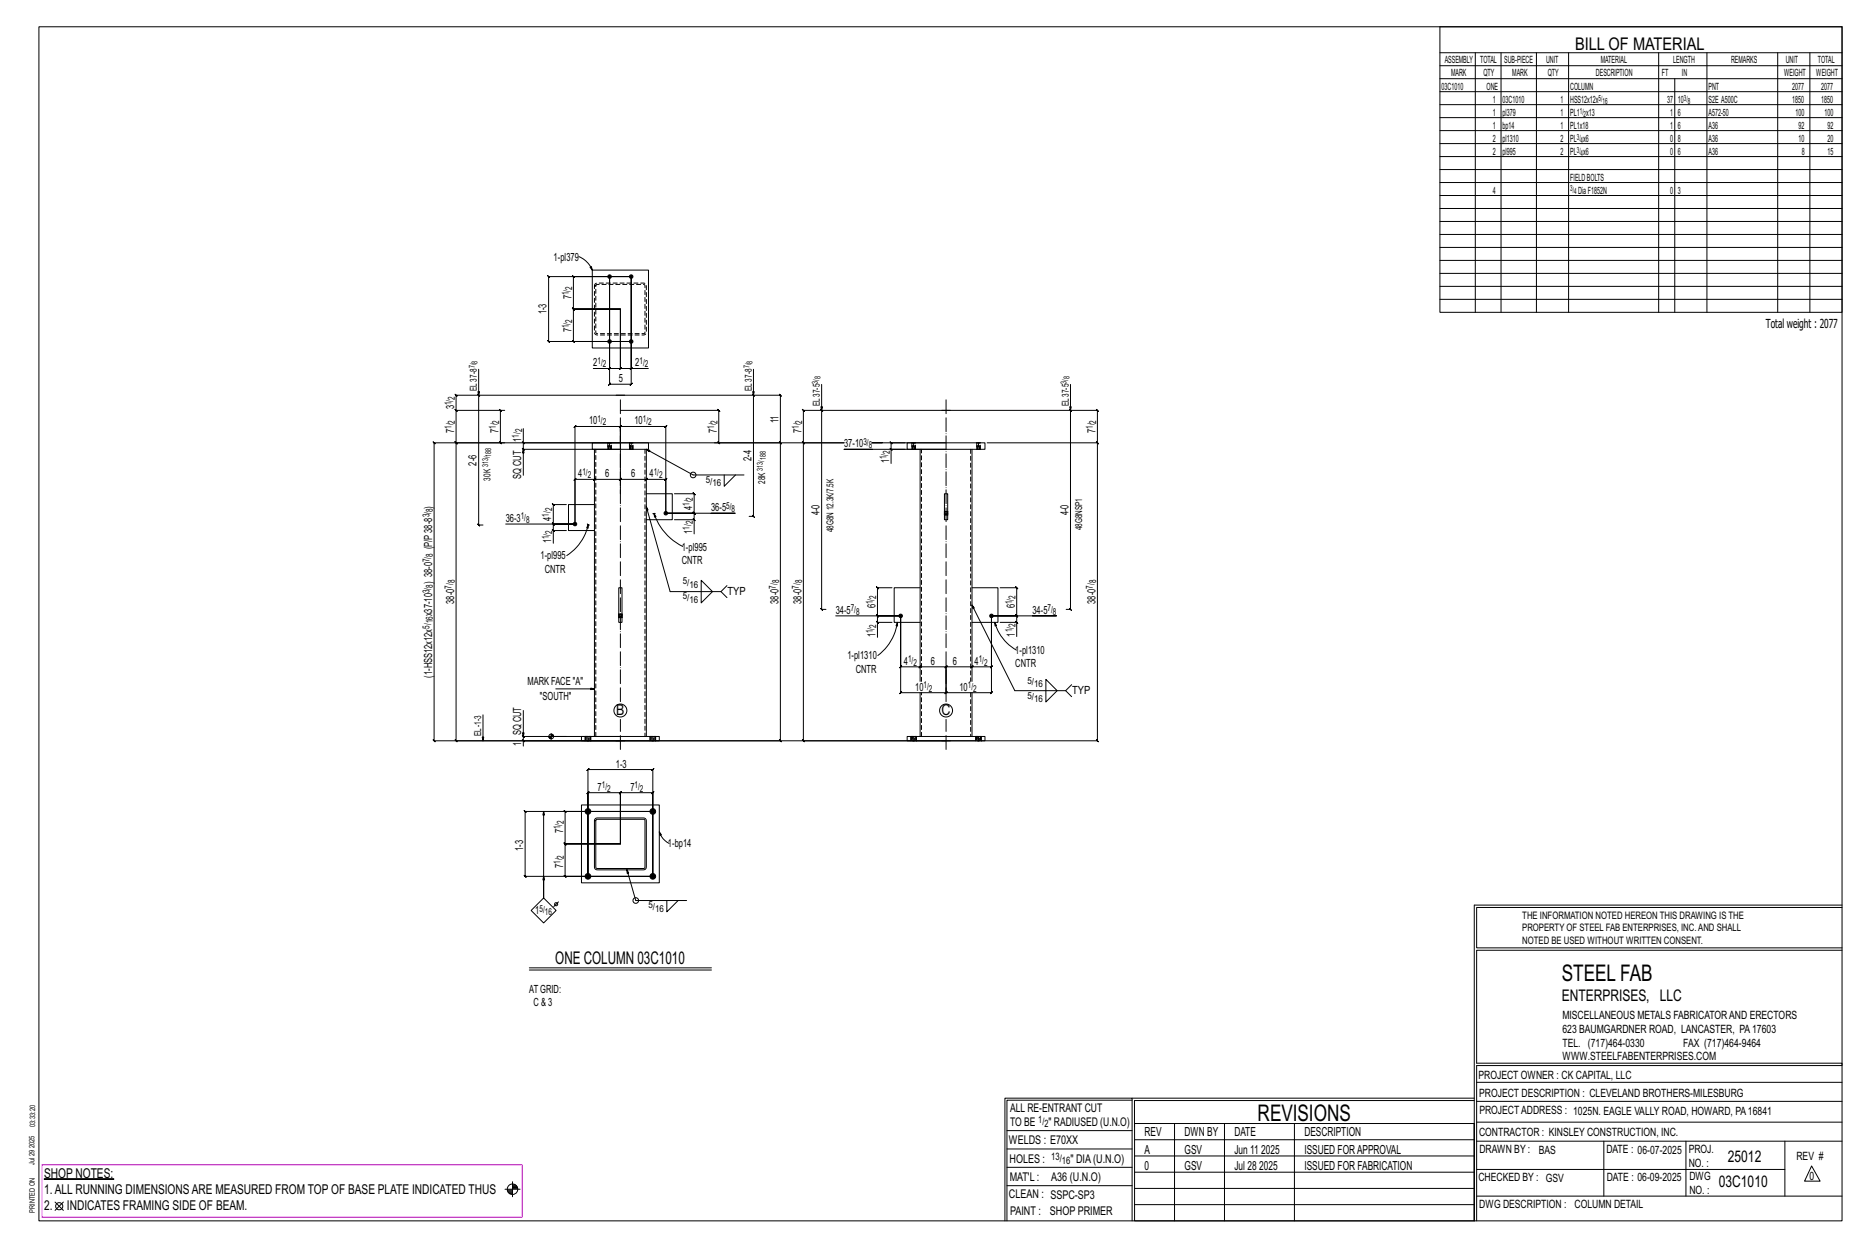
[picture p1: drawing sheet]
<svg xmlns="http://www.w3.org/2000/svg" width="914mm" height="610mm" viewBox="0 0 914 610" stroke-linecap="round" stroke-linejoin="round" font-family="sans-serif">
<g fill="#000" stroke="#000" stroke-width=".49">
<path d="M22 577h34z"/>
<circle cx="298" cy="135" r=".9"/>
<circle cx="309" cy="135" r=".9"/>
<circle cx="298" cy="167" r=".9"/>
<circle cx="309" cy="167" r=".9"/>
<circle cx="281" cy="256" r=".9"/>
<circle cx="326" cy="251" r=".9"/>
<circle cx="441" cy="301" r=".9"/>
<circle cx="485" cy="301" r=".9"/>
<circle cx="288" cy="397" r="1.4"/>
<circle cx="320" cy="397" r="1.4"/>
<circle cx="288" cy="429" r="1.4"/>
<circle cx="320" cy="429" r="1.4"/>
</g>
<g fill="none" stroke="#000" stroke-width=".49">
<path d="M19 13h883v584h-883zM705 13h197v140h-197zM705 26h197M705 32h197M705 39h197M722 26v127M735 26v127M752 26v127M768 26v127M812 26v127M820 39v114M836 26v127"/>
<path d="M870 26v127M886 26v127M705 45h197M705 51h197M705 58h197M705 64h197M705 70h197M705 77h197M705 83h197M705 89h197M705 96h197M705 102h197"/>
<path d="M705 108h197M705 115h197M268 135h1h40h-28h-1l1 1v-1v16h-1l1 1v-1h23h-23h-1l1 1v-1v16h-1l1 1v-1h28h-40v1l-1-1h1v-32v1zM283 126a12 12 0 0 1 7 6M289 131v-1l1 2zM290 132h27v38h-27zM705 121h197M705 127h197M705 134h197M705 140h197M705 146h197M234 193l1 1z"/>
<path d="M234 181v76v-1l1 1h-1h2M290 180h8v-45v53l1-1-1 1h11h-1l1-1v1v-53v45h8M298 180v1l1-1zM298 180h6l-1 1 1-1v-29v29l-1 1 1-1h5M302 193h80l1 1-1-1v24M306 193h-83l1 1-1-1v8M309 180l-1 1zM368 193l1 1zM369 181v72l-1-1 1 1h-2M402 188v110l1 1-1-1h2M524 188v110l1 1-3-1M223 216l1 1z"/>
<path d="M223 200l1 1zM245 217h-22v-1l1 1h-1v145l1 1-1-1h83M245 201h-22v-1l1 1h-1v16M247 201l-3-1 1 1v16l-1-1 1 1h2M256 216l1 1zM256 210v7h48v-8v-1l-1 1h1h-23l1-1-1 1v47M256 217v3v-1l1 1h-1h48M256 220v13M290 217h27v3h-27zM291 220v140M298 217h.1M298 220h.1"/>
<path d="M299 217h.1M299 220h.1M304 201h48l-1-1 1 1v16l-1-1 1 1h-2M308 217h.1M308 220h.1M310 217h.1M310 220h.1M352 217h30v-1l1 1h-1v145l1 1-1-1h-80M382 216l1 1zM393 216l1 1zM402 200l1 1zM427 220h-14h50"/>
<path d="M432 217h-5h36M436 219l1 1zM443 220h-7v7M443 217h-7v-1l1 1h-1v3M444 217h38v3h-38zM446 217h.1M446 220h.1M448 217h.1M448 220h.1M450 220v113M461 201h76v-1l1 1h-1v16M465 201h-72v-1l1 1h-1v16"/>
<path d="M476 220v113M478 217h.1M478 220h.1M480 217h.1M480 220h.1M483 217h54v-1l1 1h-1v145l1 1-1-1h-76M524 200l1 1zM537 216l1 1zM355 232v6l5-6M364 232h-25l-23-12h2v1l-2-1v140M248 256h33M270 259l1 1z"/>
<path d="M277 260h-6v6M277 247h-6l-1-1 1 1v9h-1l1 1v-1h10h-10h-1l1 1v-1v4M287 256l1 1M288 257v1h-1zM288 257a24 24 0 0 1-11 15M288 257h.1M291 247h-13v13h13M304 242v-33h-1l1-1v1h22h-1l1-1v1v42h34h-12M316 242h13v12h-13M316 248l12 41h25l3-2M320 251l1 2h-1zM320 251a28 28 0 0 0 14 16"/>
<path d="M320 251h.1M321 251h-1M326 251v-16v-1l-1 1h1h-10l1-1-1 1 1-1-1 1h-12v-1l-1 1 1-1-1 1h1h-13v-1l-1 1 1-1-1 1h1h-10l1-1-1 1v21M330 254h10v7M330 242h10l-1-1 1 1v9h-1l1 1v-1h-14h14h-1l1 1v-1v3M339 254l1 1zM462 250h.1M462 252h.1M462 242h2v12h-2zM464 250h.1M464 252h.1M303 288h1v16h-1z"/>
<path d="M343 284l6 5-6 6zM353 289l3 3M437 288h-7l-1-1 1 1v13h-1l1 1v-1h11h-11h-1l1 1v-1v3M450 288h-12v16h12M476 288h13v16h-13M476 296l21 42h25l3-3M490 288h8l-1-1 1 1v13h-1l1 1v-1h-13h13h-1l1 1v-1v3M303 300h.1M303 302h.1M304 300h.1M304 302h.1M409 301h32"/>
<path d="M429 304l1 1zM437 304h-7v8M439 304v2zM439 304a25 25 0 0 1-9 17M441 301v25l-1 1 1-1h9v1l1-1h-1h13v1l1-1h-1v13l1-1-1 1h-22v-1l-1 1h1zM485 301v38l1-1-1 1h-22l1-1-1 1v-13v1l1-1h-1h13l-1 1 1-1h9v1l1-1h-1zM485 301h32h-12M487 304l1 2h-1zM487 304a23 23 0 0 0 11 14M490 304h8v7M497 304l1 1zM272 337h19"/>
<path d="M450 339v21M451 326l-1 1zM476 339v21M476 326l-1 1zM512 332l5 6-5 5zM522 338l3 3M236 350v12M256 348v12M270 359v3M270 360h1M270 359h1M270 359h.1"/>
<path d="M256 362l1 1zM268 360h9M269 361h1M285 360h38v2h-38zM286 360h.1M286 362h.1M288 376l-1 1 1-1h32l-1 1 1-1v53v-41v-1l-1 1h1h-16v-1l-1 1h1v25v-25v-1l-1 1h1h-16v-1l-1 1h1v41zM289 360h.1M289 362h.1M304 362h-48v3M304 360h-48l1 1-1-1v2M318 360h.1"/>
<path d="M318 362h.1M321 360h.1M321 362h.1M444 360h38v2h-38zM446 360h.1M446 362h.1M449 360h.1M449 362h.1M463 362h-251l1 1-1-1v-145h1l-1-1v1h201h-20v-1l1 1h-1v145l1 1-1-1h72M478 360h.1M478 362h.1M480 360h.1"/>
<path d="M480 362h.1M257 396v1h63h-43l-1-1 1 1v16l-1-1 1 1h27h-27l-1-1 1 1v16l-1-1 1 1h43h-63h1l-1-1v1v-32h1zM266 397v42v-10M285 394h38v38h-38zM291 401h25v24h-25zM292 401h24v24h-24zM323 407l1 1-1 1zM323 407l1 3 4 3M307 425l4 16h25M260 445l6-6 6 6-6 7zM273 441l-2 3M326 441v5l6-5"/>
<path d="M722 443v154M722 443h180M902 444h-179v20h179M259 474h89M259 475h89M902 465h-179v55h179v1h-179v76M554 538h-61v59M554 537h168M722 538h-167v13M723 539h179M723 530h179M493 553h61"/>
<path d="M555 550h167v47h-167zM555 558h167M575 550v47M599 550v47M634 550v47M723 549h179M723 558h179M785 558v27M825 558v27M874 558v27M251 578v8M251 580h1"/>
<path d="M493 571h61M493 562h61M555 573h167M555 566h167M723 572h151M887 570l4 8h-8zM27 588l4 4M31 588l-4 4M247 582h8M248 582h3M248 583h3M249 583h2"/>
<path d="M249 584h2M251 581h2M251 580h2M492 597v-60h62v60M493 580h61M555 589h167M555 581h167M723 585h179"/>
<circle cx="339" cy="232" r="1.4"/>
<circle cx="304" cy="348" r="3"/>
<circle cx="463" cy="348" r="3"/>
<circle cx="270" cy="360" r="1.2"/>
<circle cx="272" cy="442" r=".8"/>
<circle cx="311" cy="441" r="1.4"/>
<circle cx="29" cy="590" r="1.8"/>
<circle cx="251" cy="582" r="2.6"/>
</g>
<path d="M21 570h235v26h-235z" fill="none" stroke="#f0f" stroke-width=".5"/>
<g fill="none" stroke="#000" stroke-width=".49" stroke-dasharray="2 1.4">
<path d="M291 139h25v25h-25zM292 139h24v24h-24zM298 217h.1M298 217v3M298 220h.1M298 220v-3M298 217v3zM298 220l1-3M298 217h1M299 220v-3M299 220h.1M308 217h.1"/>
<path d="M308 217v3M308 220h.1M308 220v-3M309 217v3zM309 220v-3M309 220l1-3M309 217h.1M310 220v-3M310 220h.1M316 220v140M446 217h.1M446 217v3"/>
<path d="M446 220h.1M447 220v-3M447 217v3zM447 220l1-3M447 217h1M448 220v-3M448 220h.1M475 220v113M478 217h.1M478 217v3M478 220h.1M478 220v-3"/>
<path d="M479 217v3zM479 220v-3M479 220l1-3M479 217h.1M480 220v-3M480 220h.1M462 251h2zM462 251h2M462 250h2M462 250h.1M462 252h.1M462 252h2"/>
<path d="M462 251l2 1M464 250h-2M464 250h.1M464 251h.1M303 301h1zM303 301h1M303 301v-1M303 302h.1M303 302h1M303 301l1 1M304 300h-1M304 300v1"/>
<path d="M304 301v1M451 333v-113M475 339v21M286 360v2M286 360h1M287 360l-1 2M287 360v2M288 360v2zM288 360h-1v2M288 362h-1M288 360h1v2h-1M289 360v2"/>
<path d="M289 360h.1M289 362h.1M289 362v-2M292 360v-140M318 360v2M318 360h.1M319 360l-1 2M320 360v2zM320 360h-1v2M320 362h-1M320 360h1v2h-1M321 360v2"/>
<path d="M321 360h.1M321 362h.1M321 362v-2M446 360v2M446 360h.1M447 360h-1v2M447 360h1v2h-1zM447 360v2h-1M447 362h.1M448 360v2M449 360h.1M449 362h.1"/>
<path d="M449 362v-2M451 360v-21M478 360v2M478 360h.1M479 360h1v2h-1zM479 360h-1v2M479 362h-1M480 360v2M480 360h.1M480 362h.1M480 362v-2M291 401h1z"/>
</g>
<path d="M304 343v-149M463 343v-149M304 367v-15M463 367v-15" fill="none" stroke="#000" stroke-width=".49" stroke-dasharray="6.8 1 0 1"/>
<g font-size="11.2">
<text x="764" y="480">STEEL FAB</text>
<text x="616" y="548">REVISIONS</text>
</g>
<g font-size="8.6">
<text x="771" y="24">BILL OF MATERIAL</text>
<text x="272" y="472">ONE COLUMN 03C1010</text>
</g>
<g font-size="7.9">
<text x="765" y="490">ENTERPRISES, LLC</text>
<text x="846" y="569">25012</text>
<text x="841" y="581">03C1010</text>
</g>
<g font-size="7.3">
<text x="302" y="350">B</text>
<text x="461" y="350">C</text>
</g>
<g font-size="6.6">
<text x="22" y="576">SHOP NOTES:</text>
<text x="22" y="584">1.ALL RUNNING DIMENSIONSARE MEASURED FROM TOP OF BASE PLATE INDICATED THUS</text>
<text x="22" y="592">2.</text>
<text x="33" y="592">INDICATES FRAMING SIDE OF BEAM.</text>
</g>
<g font-size="6.1">
<text x="864" y="161">Total weight : 2077</text>
<text x="560" y="556">REV</text>
<text x="580" y="556">DWN BY</text>
<text x="604" y="556">DATE</text>
<text x="639" y="556">DESCRIPTION</text>
<text x="560" y="564">A</text>
<text x="580" y="564">GSV</text>
<text x="604" y="564">Jun 11</text>
<text x="617" y="564">2025</text>
<text x="639" y="564">ISSUED FORAPPROVAL</text>
<text x="560" y="572">0</text>
<text x="580" y="572">GSV</text>
<text x="604" y="572">Jul 28</text>
<text x="616" y="572">2025</text>
<text x="639" y="572">ISSUED FOR FABRICATION</text>
</g>
<g font-size="5.9">
<text x="494" y="560">WELDS : E70XX</text>
<text x="494" y="569">HOLES :</text>
<text x="524" y="569">&quot; DIA(U.N.O)</text>
<text x="494" y="578">MAT'L :</text>
<text x="515" y="578">A36 (U.N.O)</text>
<text x="494" y="586">CLEAN : SSPC-SP3</text>
<text x="495" y="595">PAINT :</text>
<text x="514" y="595">SHOP PRIMER</text>
</g>
<g font-size="5.8">
<text x="494" y="544">ALL RE-ENTRANT CUT</text>
<text x="494" y="551">TO BE</text>
<text x="513" y="551">&quot; RADIUSED (U.N.O)</text>
</g>
<g font-size="5.6">
<text x="765" y="499">MISCELLANEOUS METALS FABRICATORAND ERECTORS</text>
<text x="765" y="505">623 BAUMGARDNER ROAD, LANCASTER, PA17603</text>
<text x="765" y="512">TEL. (717)464-0330</text>
<text x="824" y="512">FAX (717)464-9464</text>
<text x="765" y="519">WWW.STEELFABENTERPRISES.COM</text>
<text x="724" y="528">PROJECT OWNER : CK CAPITAL, LLC</text>
<text x="724" y="537">PROJECT DESCRIPTION : CLEVELAND BROTHERS-MILESBURG</text>
<text x="724" y="545">PROJECTADDRESS : 1025N. EAGLE VALLY ROAD, HOWARD, PA16841</text>
<text x="724" y="556">CONTRACTOR : KINSLEY CONSTRUCTION, INC.</text>
<text x="724" y="564">DRAWN BY :</text>
<text x="753" y="564">BAS</text>
<text x="786" y="564">DATE : 06-07-2025</text>
<text x="827" y="564">PROJ.</text>
<text x="879" y="568">REV #</text>
<text x="827" y="571">NO. :</text>
<text x="724" y="578">CHECKED BY : GSV</text>
<text x="787" y="578">DATE : 06-09-2025</text>
<text x="827" y="578">DWG</text>
<text x="886" y="578">0</text>
<text x="827" y="584">NO. :</text>
<text x="724" y="591">DWG DESCRIPTION : COLUMN DETAIL</text>
</g>
<g font-size="5.5">
<text x="271" y="128">1-pl379</text>
<text x="280" y="146" transform="rotate(-90 280 146)">7</text>
<text x="268" y="154" transform="rotate(-90 268 154)">1-3</text>
<text x="280" y="163" transform="rotate(-90 280 163)">7</text>
<text x="290" y="179">2</text>
<text x="311" y="179">2</text>
<text x="303" y="187">5</text>
<text x="222" y="200" transform="rotate(-90 222 200)">3</text>
<text x="288" y="208">10</text>
<text x="311" y="208">10</text>
<text x="381" y="207" transform="rotate(-90 381 207)">11</text>
<text x="222" y="212" transform="rotate(-90 222 212)">7</text>
<text x="244" y="212" transform="rotate(-90 244 212)">7</text>
<text x="351" y="212" transform="rotate(-90 351 212)">7</text>
<text x="392" y="212" transform="rotate(-90 392 212)">7</text>
<text x="536" y="212" transform="rotate(-90 536 212)">7</text>
<text x="255" y="216" transform="rotate(-90 255 216)">1</text>
<text x="413" y="219">37-10</text>
<text x="233" y="228" transform="rotate(-90 233 228)">2-6</text>
<text x="368" y="226" transform="rotate(-90 368 226)">2-4</text>
<text x="435" y="227" transform="rotate(-90 435 227)">1</text>
<text x="283" y="234">4</text>
<text x="296" y="234">6</text>
<text x="309" y="234">6</text>
<text x="318" y="234">4</text>
<text x="255" y="234" transform="rotate(-90 255 234)">SQ CUT</text>
<text x="212" y="249" transform="rotate(-90 212 249)">)</text>
<text x="339" y="250" transform="rotate(-90 339 250)">4</text>
<text x="348" y="250">36-5</text>
<text x="248" y="255">36-3</text>
<text x="270" y="255" transform="rotate(-90 270 255)">4</text>
<text x="401" y="252" transform="rotate(-90 401 252)">4-0</text>
<text x="523" y="252" transform="rotate(-90 523 252)">4-0</text>
<text x="339" y="261" transform="rotate(-90 339 261)">1</text>
<text x="212" y="269" transform="rotate(-90 212 269)">(P/P38-8</text>
<text x="270" y="266" transform="rotate(-90 270 266)">1</text>
<text x="334" y="269">1-pl995</text>
<text x="265" y="274">1-pl995</text>
<text x="334" y="276">CNTR</text>
<text x="267" y="280">CNTR</text>
<text x="212" y="286" transform="rotate(-90 212 286)">) 38-0</text>
<text x="356" y="291">TYP</text>
<text x="222" y="295" transform="rotate(-90 222 295)">38-0</text>
<text x="381" y="295" transform="rotate(-90 381 295)">38-0</text>
<text x="392" y="295" transform="rotate(-90 392 295)">38-0</text>
<text x="429" y="298" transform="rotate(-90 429 298)">6</text>
<text x="497" y="298" transform="rotate(-90 497 298)">6</text>
<text x="536" y="295" transform="rotate(-90 536 295)">38-0</text>
<text x="212" y="301" transform="rotate(-90 212 301)">x37-10</text>
<text x="409" y="300">34-5</text>
<text x="505" y="300">34-5</text>
<text x="429" y="312" transform="rotate(-90 429 312)">1</text>
<text x="497" y="311" transform="rotate(-90 497 311)">1</text>
<text x="415" y="323">1-pl1310</text>
<text x="497" y="320">1-pl1310</text>
<text x="419" y="329">CNTR</text>
<text x="442" y="325">4</text>
<text x="456" y="325">6</text>
<text x="466" y="325">6</text>
<text x="477" y="325">4</text>
<text x="497" y="326">CNTR</text>
<text x="212" y="332" transform="rotate(-90 212 332)">(1-HSS12x12x</text>
<text x="258" y="335">MARK FACE &quot;A&quot;</text>
<text x="448" y="338">10</text>
<text x="470" y="338">10</text>
<text x="525" y="340">TYP</text>
<text x="264" y="342">&quot;SOUTH&quot;</text>
<text x="255" y="360" transform="rotate(-90 255 360)">SQ CUT</text>
<text x="255" y="365" transform="rotate(-90 255 365)">1</text>
<text x="301" y="376">1-3</text>
<text x="293" y="387">7</text>
<text x="309" y="387">7</text>
<text x="276" y="408" transform="rotate(-90 276 408)">7</text>
<text x="256" y="416" transform="rotate(-90 256 416)">1-3</text>
<text x="327" y="414">1-bp14</text>
<text x="276" y="425" transform="rotate(-90 276 425)">7</text>
<text x="262" y="447">1</text>
<text x="259" y="486">AT GRID:</text>
<text x="261" y="492">C &amp; 3</text>
</g>
<g font-size="5">
<text x="745" y="450">THE INFORMATION NOTED HEREON THIS DRAWING IS THE</text>
<text x="745" y="456">PROPERTY OF STEEL FAB ENTERPRISES, INC.AND SHALL</text>
<text x="745" y="462">NOTED BE USED WITHOUT WRITTEN CONSENT.</text>
<text x="508" y="550">1/</text>
<text x="511" y="551">2</text>
<text x="515" y="568">13/</text>
<text x="520" y="570">16</text>
</g>
<g font-size="4.9">
<text x="707" y="31">ASSEMBLY</text>
<text x="725" y="31">TOTAL</text>
<text x="736" y="31">SUB-PIECE</text>
<text x="757" y="31">UNIT</text>
<text x="784" y="31">MATERIAL</text>
<text x="819" y="31">LENGTH</text>
<text x="847" y="31">REMARKS</text>
<text x="874" y="31">UNIT</text>
<text x="890" y="31">TOTAL</text>
<text x="710" y="37">MARK</text>
<text x="726" y="37">QTY</text>
<text x="740" y="37">MARK</text>
<text x="758" y="37">QTY</text>
<text x="781" y="37">DESCRIPTION</text>
<text x="814" y="37">FT</text>
<text x="823" y="37">IN</text>
<text x="873" y="37">WEIGHT</text>
<text x="889" y="37">WEIGHT</text>
<text x="706" y="44">03C1010</text>
<text x="728" y="44">ONE</text>
<text x="769" y="44">COLUMN</text>
<text x="836" y="44">PNT</text>
<text x="877" y="44">2077</text>
<text x="891" y="44">2077</text>
<text x="731" y="50">1</text>
<text x="736" y="50">03C1010</text>
<text x="764" y="50">1</text>
<text x="769" y="50">HSS12x12x</text>
<text x="816" y="50">37</text>
<text x="821" y="50">10</text>
<text x="836" y="50">S2E A500C</text>
<text x="877" y="50">1850</text>
<text x="891" y="50">1850</text>
<text x="731" y="57">1</text>
<text x="736" y="57">pl379</text>
<text x="764" y="57">1</text>
<text x="769" y="57">PL1 x13</text>
<text x="818" y="57">1</text>
<text x="821" y="57">6</text>
<text x="836" y="57">A572-50</text>
<text x="879" y="57">100</text>
<text x="893" y="57">100</text>
<text x="731" y="63">1</text>
<text x="736" y="63">bp14</text>
<text x="764" y="63">1</text>
<text x="769" y="63">PL1x18</text>
<text x="818" y="63">1</text>
<text x="821" y="63">6</text>
<text x="836" y="63">A36</text>
<text x="880" y="63">92</text>
<text x="895" y="63">92</text>
<text x="731" y="69">2</text>
<text x="736" y="69">pl1310</text>
<text x="764" y="69">2</text>
<text x="769" y="69">PL x6</text>
<text x="818" y="69">0</text>
<text x="821" y="69">8</text>
<text x="836" y="69">A36</text>
<text x="880" y="69">10</text>
<text x="895" y="69">20</text>
<text x="731" y="76">2</text>
<text x="736" y="76">pl995</text>
<text x="764" y="76">2</text>
<text x="769" y="76">PL x6</text>
<text x="818" y="76">0</text>
<text x="821" y="76">6</text>
<text x="836" y="76">A36</text>
<text x="882" y="76">8</text>
<text x="895" y="76">15</text>
<text x="769" y="88">FIELDBOLTS</text>
<text x="731" y="95">4</text>
<text x="772" y="95">DiaF1852N</text>
<text x="818" y="95">0</text>
<text x="821" y="95">3</text>
</g>
<g font-size="4.7">
<text x="280" y="142" transform="rotate(-90 280 142)">2</text>
<text x="278" y="144" transform="rotate(-90 278 144)">1/</text>
<text x="278" y="161" transform="rotate(-90 278 161)">1/</text>
<text x="280" y="158" transform="rotate(-90 280 158)">2</text>
<text x="292" y="178">1/</text>
<text x="295" y="180">2</text>
<text x="313" y="178">1/</text>
<text x="316" y="180">2</text>
<text x="233" y="191" transform="rotate(-90 233 191)">EL37-8</text>
<text x="368" y="191" transform="rotate(-90 368 191)">EL37-8</text>
<text x="223" y="196" transform="rotate(-90 223 196)">2</text>
<text x="221" y="198" transform="rotate(-90 221 198)">1/</text>
<text x="401" y="199" transform="rotate(-90 401 199)">EL37-5</text>
<text x="523" y="199" transform="rotate(-90 523 199)">EL37-5</text>
<text x="221" y="210" transform="rotate(-90 221 210)">1/</text>
<text x="223" y="207" transform="rotate(-90 223 207)">2</text>
<text x="243" y="210" transform="rotate(-90 243 210)">1/</text>
<text x="244" y="207" transform="rotate(-90 244 207)">2</text>
<text x="292" y="206">1/</text>
<text x="295" y="208">2</text>
<text x="315" y="206">1/</text>
<text x="317" y="208">2</text>
<text x="350" y="210" transform="rotate(-90 350 210)">1/</text>
<text x="351" y="207" transform="rotate(-90 351 207)">2</text>
<text x="391" y="210" transform="rotate(-90 391 210)">1/</text>
<text x="393" y="207" transform="rotate(-90 393 207)">2</text>
<text x="535" y="210" transform="rotate(-90 535 210)">1/</text>
<text x="537" y="207" transform="rotate(-90 537 207)">2</text>
<text x="254" y="214" transform="rotate(-90 254 214)">1/</text>
<text x="256" y="211" transform="rotate(-90 256 211)">2</text>
<text x="423" y="218">3/</text>
<text x="425" y="219">8</text>
<text x="434" y="225" transform="rotate(-90 434 225)">1/</text>
<text x="436" y="222" transform="rotate(-90 436 222)">2</text>
<text x="285" y="232">1/</text>
<text x="288" y="234">2</text>
<text x="320" y="232">1/</text>
<text x="323" y="234">2</text>
<text x="240" y="235" transform="rotate(-90 240 235)">30K</text>
<text x="346" y="236">5/</text>
<text x="349" y="238">16</text>
<text x="374" y="237" transform="rotate(-90 374 237)">28K</text>
<text x="339" y="245" transform="rotate(-90 339 245)">2</text>
<text x="212" y="251" transform="rotate(-90 212 251)">8</text>
<text x="270" y="250" transform="rotate(-90 270 250)">2</text>
<text x="338" y="247" transform="rotate(-90 338 247)">1/</text>
<text x="355" y="249">5/</text>
<text x="358" y="251">8</text>
<text x="210" y="253" transform="rotate(-90 210 253)">3/</text>
<text x="255" y="254">1/</text>
<text x="258" y="256">8</text>
<text x="269" y="253" transform="rotate(-90 269 253)">1/</text>
<text x="339" y="257" transform="rotate(-90 339 257)">2</text>
<text x="269" y="264" transform="rotate(-90 269 264)">1/</text>
<text x="270" y="261" transform="rotate(-90 270 261)">2</text>
<text x="338" y="259" transform="rotate(-90 338 259)">1/</text>
<text x="408" y="260" transform="rotate(-90 408 260)">48G8N 12.3K/7.5K</text>
<text x="530" y="259" transform="rotate(-90 530 259)">48G8NSP1</text>
<text x="210" y="275" transform="rotate(-90 210 275)">7/</text>
<text x="212" y="273" transform="rotate(-90 212 273)">8</text>
<text x="212" y="288" transform="rotate(-90 212 288)">8</text>
<text x="223" y="285" transform="rotate(-90 223 285)">8</text>
<text x="334" y="286">5/</text>
<text x="338" y="288">16</text>
<text x="381" y="285" transform="rotate(-90 381 285)">8</text>
<text x="393" y="285" transform="rotate(-90 393 285)">8</text>
<text x="537" y="285" transform="rotate(-90 537 285)">8</text>
<text x="210" y="290" transform="rotate(-90 210 290)">3/</text>
<text x="221" y="288" transform="rotate(-90 221 288)">7/</text>
<text x="334" y="293">5/</text>
<text x="380" y="288" transform="rotate(-90 380 288)">7/</text>
<text x="391" y="288" transform="rotate(-90 391 288)">7/</text>
<text x="429" y="293" transform="rotate(-90 429 293)">2</text>
<text x="497" y="293" transform="rotate(-90 497 293)">2</text>
<text x="535" y="288" transform="rotate(-90 535 288)">7/</text>
<text x="338" y="295">16</text>
<text x="416" y="299">7/</text>
<text x="427" y="296" transform="rotate(-90 427 296)">1/</text>
<text x="495" y="296" transform="rotate(-90 495 296)">1/</text>
<text x="513" y="299">7/</text>
<text x="212" y="305" transform="rotate(-90 212 305)">16</text>
<text x="419" y="301">8</text>
<text x="515" y="301">8</text>
<text x="210" y="308" transform="rotate(-90 210 308)">5/</text>
<text x="427" y="310" transform="rotate(-90 427 310)">1/</text>
<text x="429" y="307" transform="rotate(-90 429 307)">2</text>
<text x="495" y="309" transform="rotate(-90 495 309)">1/</text>
<text x="497" y="307" transform="rotate(-90 497 307)">2</text>
<text x="444" y="324">1/</text>
<text x="447" y="326">2</text>
<text x="479" y="324">1/</text>
<text x="482" y="326">2</text>
<text x="503" y="334">5/</text>
<text x="452" y="337">1/</text>
<text x="455" y="338">2</text>
<text x="474" y="337">1/</text>
<text x="476" y="338">2</text>
<text x="503" y="342">5/</text>
<text x="506" y="336">16</text>
<text x="506" y="343">16</text>
<text x="236" y="360" transform="rotate(-90 236 360)">EL-1-3</text>
<text x="295" y="386">1/</text>
<text x="297" y="387">2</text>
<text x="311" y="386">1/</text>
<text x="313" y="387">2</text>
<text x="274" y="406" transform="rotate(-90 274 406)">1/</text>
<text x="276" y="403" transform="rotate(-90 276 403)">2</text>
<text x="274" y="423" transform="rotate(-90 274 423)">1/</text>
<text x="276" y="420" transform="rotate(-90 276 420)">2</text>
<text x="264" y="446">5/</text>
<text x="267" y="448">16</text>
<text x="317" y="444">5/</text>
<text x="321" y="446">16</text>
</g>
<g font-size="4.2">
<text x="783" y="49">5/</text>
<text x="784" y="51">16</text>
<text x="824" y="49">3/</text>
<text x="826" y="51">8</text>
<text x="773" y="56">1/</text>
<text x="775" y="57">2</text>
<text x="772" y="68">3/</text>
<text x="774" y="70">4</text>
<text x="772" y="75">3/</text>
<text x="774" y="76">4</text>
<text x="769" y="94">3/</text>
<text x="770" y="95">4</text>
</g>
<g font-size="4">
<text x="234" y="178" transform="rotate(-90 234 178)">8</text>
<text x="368" y="178" transform="rotate(-90 368 178)">8</text>
<text x="232" y="180" transform="rotate(-90 232 180)">7/</text>
<text x="367" y="180" transform="rotate(-90 367 180)">7/</text>
<text x="402" y="185" transform="rotate(-90 402 185)">8</text>
<text x="524" y="185" transform="rotate(-90 524 185)">8</text>
<text x="400" y="188" transform="rotate(-90 400 188)">3/</text>
<text x="522" y="188" transform="rotate(-90 522 188)">3/</text>
<text x="240" y="223" transform="rotate(-90 240 223)">188</text>
<text x="375" y="225" transform="rotate(-90 375 225)">188</text>
<text x="239" y="229" transform="rotate(-90 239 229)">313/</text>
<text x="373" y="230" transform="rotate(-90 373 230)">313/</text>
</g>
<g font-size="3.7">
<text x="17" y="551" transform="rotate(-90 17 551)">03:33:20</text>
<text x="17" y="562" transform="rotate(-90 17 562)">2025</text>
<text x="17" y="570" transform="rotate(-90 17 570)">Jul 29</text>
<text x="17" y="593" transform="rotate(-90 17 593)">PRINTED ON</text>
</g>
</svg>
